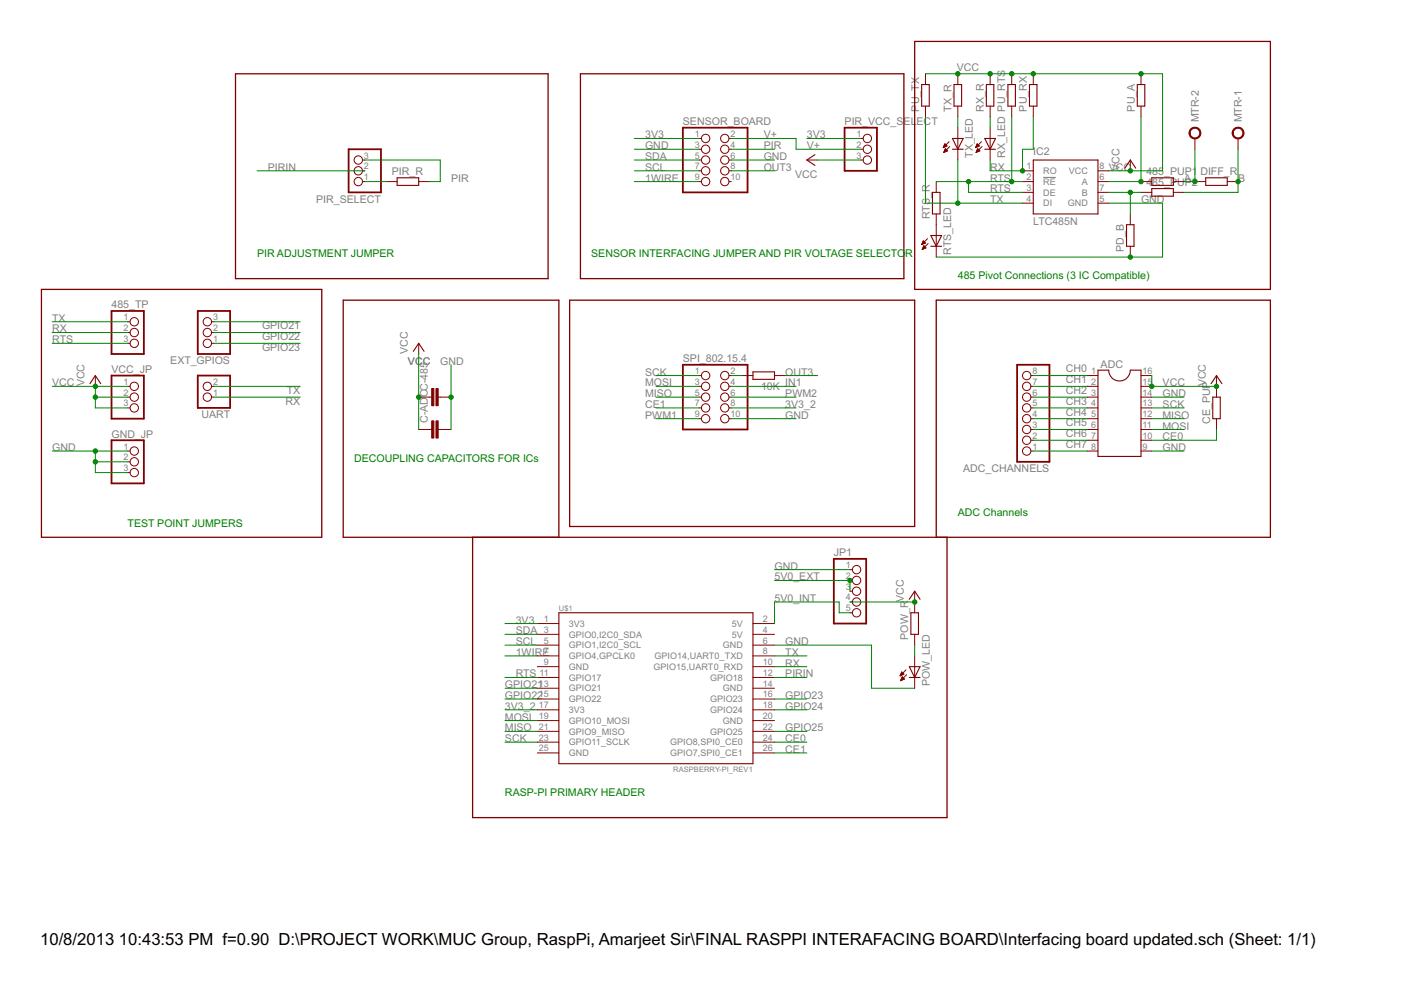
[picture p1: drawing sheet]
<svg xmlns="http://www.w3.org/2000/svg" width="297mm" height="210mm" viewBox="0 0 297 210" stroke-linecap="round" stroke-linejoin="round" font-family="sans-serif">
<path d="M221.2 37.6h2.7" fill="none" stroke="#808080" stroke-width=".21"/>
<path d="M49.9 15.6h66.3v43.5h-66.3zM123.1 15.6h68.5v43.5h-68.5zM193.9 8.8h75.4v52.6h-75.4zM8.8 61.4h59.4v52.5h-59.4zM120.8 63.6h73.1v48h-73.1zM100.2 113.9v59.5h100.6v-59.5M118.5 113.9v-50.3h-45.7v50.3h196.5v-50.3h-70.8v50.3" fill="none" stroke="#800000" stroke-width=".28"/>
<g fill="none" stroke="#800000" stroke-width=".23">
<path d="M195.4 17.9h1.6v4.6h-1.6zM202.3 17.9h1.6v4.6h-1.6zM209.1 17.9h1.6v4.6h-1.6zM213.7 17.9h1.6v4.6h-1.6zM218.3 17.9h1.6v4.6h-1.6zM241.1 17.9h1.6v4.6h-1.6zM84.2 37.7h4.6v1.6h-4.6zM172.8 32.8l-1.7 1.1 1.7 1.2M201.9 31.6h2.3M201.9 29.4h2.3l-1.1 2.2zM208.8 29.4h2.3l-1.2 2.2zM208.8 31.6h2.3"/>
<path d="M219.1 33.9h13.7v11.5h-13.7zM238.5 35.6l1.1-1.7 1.2 1.7M244.2 37.7h4.6v1.6h-4.6zM244.2 40h4.6v1.6h-4.6zM255.6 37.7h4.6v1.6h-4.6zM197.4 49.9h2.2l-1.1 2.3zM197.4 52.2h2.2M197.7 40.8h1.6v4.6h-1.6zM238.8 47.6h1.6v4.6h-1.6zM87.6 74.5l1.2-1.7 1.1 1.7M159.6 78.8h4.6v1.6h-4.6zM232.8 78.5h2.3a2.29 2.29 0 0 0 2.3 2.3 2.29 2.29 0 0 0 2.2-2.3h2.3v18.3h-9.1z"/>
<path d="M19.1 81.3l1.1-1.7 1.2 1.7M256.8 81.3l1.1-1.7 1.2 1.7M257.1 84.2h1.6v4.6h-1.6zM118.5 129.9h41.1v32h-41.1zM192.8 127.1l1.1-1.8 1.2 1.8M193.1 129.9h1.6v4.6h-1.6zM192.8 141.4h2.3l-1.2 2.2zM192.8 143.6h2.3"/>
</g>
<g fill="none" stroke="#800000" stroke-width=".21">
<path d="M196.2 15.6v2.3M203.1 15.6v2.3M209.9 15.6v2.3M214.5 15.6v2.3M219.1 15.6v2.3M241.9 15.6v2.3M76.9 36.2h.4M76.9 38.5h.4M76.9 33.9h.4M81.9 38.5h2.3M88.8 38.5h2.3M148.2 36.2h.5"/>
<path d="M148.2 38.5h.5M148.2 29.4h.5M148.2 31.6h.5M148.2 33.9h.5M154.6 36.2h.5M154.6 38.5h.5M154.6 29.4h.5M154.6 31.6h.5M154.6 33.9h.5M171.1 33.9h2.3M182.5 29.4h.5M182.5 31.6h.5"/>
<path d="M182.5 33.9h.5M196.2 22.5v2.3M198.5 38.5v2.3M200 31.2h.2M200.1 31.1h.3M200.1 31h.6M200.1 32.3h.2M200.2 30.9h.5M200.2 32.2h.3M200.2 30.8h.4M200.2 32h.5M200.2 30.7h.3"/>
<path d="M200.3 31.9h.6M200.3 30.6h.1M200.3 31.8h.4M200.3 30.5l.5 .4-.8 .4zM200.3 31.7h.3M200.4 31.6h.1M200.4 31.5l.5 .5-.8 .3zM201.2 30l-1.2 1.3M201.4 31.1l-1.3 1.2M203.1 22.5v2.3M203.1 27.1v6.8M206.9 31.2h.2"/>
<path d="M206.9 31.1h.4M207 31h.5M207 32.3h.1M207 30.9h.6M207 32.2h.3M207.1 30.8h.4M207.1 32h.5M207.1 30.7h.3M207.1 31.9h.6M207.2 30.6h.1M207.2 31.8h.4M207.2 30.5l.4 .4-.8 .4z"/>
<path d="M207.2 31.7h.3M207.2 31.6h.2M207.8 32l-.5-.5-.4 .8M207.8 32l-.9 .3M208.1 30l-1.3 1.3M208.2 31.1l-1.3 1.2M209.9 22.5v2.3M209.9 27.1v6.8M214.5 22.5v2.3M216.8 36.2h2.3M216.8 38.5h2.3M219.1 22.5v2.3"/>
<path d="M232.8 36.2h2.3M232.8 38.5h2.3M239.6 33.9v2.3M241.9 38.5h2.3M241.9 22.5v2.3M248.8 38.5h2.3M253.3 38.5h2.3M253.3 29.4v2.2M260.2 38.5h2.3M262.5 29.4v2.2M195.4 51.9h.1M195.5 51.8h.2"/>
<path d="M195.5 51.6h.4M195.6 51.5h.6M195.6 52.8h.1M195.6 51.4h.5M195.6 52.7h.4M195.6 51.3h.4M195.6 52.6h.6M195.7 51.2h.2M195.7 52.5h.6M195.7 51.1h.1M195.7 51.1l-.3 .8M195.7 51.1l.5 .4-.8 .4"/>
<path d="M195.7 52.4h.5M195.8 52.3h.2M195.8 52.2h.1M195.9 52.1l.4 .5-.8 .3zM196.7 50.6l-1.3 1.3M196.8 51.6l-1.3 1.3M198.5 45.4v9.1M216.8 43.1h2.3M216.8 40.8h2.3M232.8 43.1h2.3M232.8 40.8h2.3M239.6 45.4v2.2"/>
<path d="M239.6 52.2v2.3M241.9 40.8h2.3M248.8 40.8h2.3M20.2 79.6v2.3M27.1 68.2h.5M27.1 70.5h.5M27.1 72.8h.5M44.9 68.2h.5M44.9 70.5h.5M44.9 72.8h.5M88.8 72.8v2.3M148.2 79.6h.5"/>
<path d="M154.6 79.6h.5M157.4 79.6h2.2M164.2 79.6h2.3M218.6 79.6h.5M230.5 79.6h2.3M241.9 79.6h2.3M257.9 79.6v4.6M27.1 81.9h.5M27.1 84.2h.5M27.1 86.5h.5M27.1 95.6h.5M27.1 97.9h.5"/>
<path d="M44.9 81.9h.5M44.9 84.2h.5M88.8 84.2h2.7M88.8 91.1h2.7M92.9 84.2h2.7M92.9 91.1h2.7M148.2 81.9h.5M148.2 84.2h.5M148.2 86.5h.5M148.2 88.8h.5M154.6 81.9h.5M154.6 84.2h.5"/>
<path d="M154.6 86.5h.5M154.6 88.8h.5M218.6 81.9h.5M218.6 84.2h.5M218.6 86.5h.5M218.6 88.8h.5M218.6 91.1h.5M218.6 93.3h.5M218.6 95.6h.5M230.5 81.9h2.3M230.5 84.2h2.3M230.5 86.5h2.3"/>
<path d="M230.5 88.8h2.3M230.5 91.1h2.3M230.5 93.3h2.3M230.5 95.6h2.3M241.9 81.9h2.3M241.9 84.2h2.3M241.9 86.5h2.3M241.9 88.8h2.3M241.9 91.1h2.3M241.9 93.3h2.3M241.9 95.6h2.3M257.9 88.8v2.3"/>
<path d="M27.1 100.2h.5M113.9 132.2h4.6M113.9 134.5h4.6M113.9 136.8h4.6M113.9 139.1h4.6M159.6 132.2h4.6M159.6 134.5h4.6M159.6 136.8h4.6M159.6 139.1h4.6M180.2 120.8h.5M180.2 123.1h.5M180.2 125.3h.5"/>
<path d="M180.2 127.6h.5M180.2 129.9h.5M193.9 125.3v4.6M193.9 134.5v2.3M193.9 139.1v6.8M113.9 141.4h4.6M113.9 143.6h4.6M113.9 145.9h4.6M113.9 148.2h4.6M113.9 150.5h4.6M113.9 152.8h4.6M113.9 155.1h4.6"/>
<path d="M113.9 157.4h4.6M113.9 159.6h4.6M159.6 141.4h4.6M159.6 143.6h4.6M159.6 145.9h4.6M159.6 148.2h4.6M159.6 150.5h4.6M159.6 152.8h4.6M159.6 155.1h4.6M159.6 157.4h4.6M159.6 159.6h4.6M190.9 143.2h.1"/>
<path d="M190.9 143.1h.3M190.9 143h.6M191 144.3h.1M191 142.9h.6M191 144.2h.3M191.1 142.8h.4M191.1 144.1h.4M191.1 142.7h.3M191.1 144h.6M191.1 142.6h.2M191.2 143.9h.4M191.2 142.5l-.4 .8"/>
<path d="M191.2 142.5l.4 .4-.8 .4M191.2 142.5h.1M191.2 143.8h.3M191.2 143.7h.2M191.3 143.6h.1M191.7 144l-.4-.5-.4 .8M191.7 144l-.8 .3M192.1 142l-1.3 1.3M192.2 143.1l-1.3 1.2"/>
<circle cx="76" cy="36.2" r=".89"/>
<circle cx="76" cy="33.9" r=".89"/>
<circle cx="76" cy="38.5" r=".89"/>
<circle cx="149.6" cy="33.9" r=".89"/>
<circle cx="149.6" cy="31.6" r=".89"/>
<circle cx="149.6" cy="36.2" r=".89"/>
<circle cx="149.6" cy="29.4" r=".89"/>
<circle cx="149.6" cy="38.5" r=".89"/>
<circle cx="153.7" cy="31.6" r=".89"/>
<circle cx="153.7" cy="33.9" r=".89"/>
<circle cx="153.7" cy="38.5" r=".89"/>
<circle cx="153.7" cy="29.4" r=".89"/>
<circle cx="153.7" cy="36.2" r=".89"/>
<circle cx="183.9" cy="29.4" r=".89"/>
<circle cx="183.9" cy="33.9" r=".89"/>
<circle cx="183.9" cy="31.6" r=".89"/>
<circle cx="28.5" cy="72.8" r=".89"/>
<circle cx="28.5" cy="70.5" r=".89"/>
<circle cx="28.5" cy="68.2" r=".89"/>
<circle cx="44" cy="72.8" r=".89"/>
<circle cx="44" cy="68.2" r=".89"/>
<circle cx="44" cy="70.5" r=".89"/>
<circle cx="149.6" cy="79.6" r=".89"/>
<circle cx="153.7" cy="79.6" r=".89"/>
<circle cx="217.7" cy="79.6" r=".89"/>
<circle cx="28.5" cy="84.2" r=".89"/>
<circle cx="28.5" cy="81.9" r=".89"/>
<circle cx="28.5" cy="86.5" r=".89"/>
<circle cx="28.5" cy="95.6" r=".89"/>
<circle cx="28.5" cy="97.9" r=".89"/>
<circle cx="44" cy="81.9" r=".89"/>
<circle cx="44" cy="84.2" r=".89"/>
<circle cx="149.6" cy="81.9" r=".89"/>
<circle cx="149.6" cy="84.2" r=".89"/>
<circle cx="149.6" cy="86.5" r=".89"/>
<circle cx="149.6" cy="88.8" r=".89"/>
<circle cx="153.7" cy="84.2" r=".89"/>
<circle cx="153.7" cy="81.9" r=".89"/>
<circle cx="153.7" cy="86.5" r=".89"/>
<circle cx="153.7" cy="88.8" r=".89"/>
<circle cx="217.7" cy="84.2" r=".89"/>
<circle cx="217.7" cy="81.9" r=".89"/>
<circle cx="217.7" cy="86.5" r=".89"/>
<circle cx="217.7" cy="95.6" r=".89"/>
<circle cx="217.7" cy="91.1" r=".89"/>
<circle cx="217.7" cy="93.3" r=".89"/>
<circle cx="217.7" cy="88.8" r=".89"/>
<circle cx="28.5" cy="100.2" r=".89"/>
<circle cx="181.6" cy="129.9" r=".89"/>
<circle cx="181.6" cy="120.8" r=".89"/>
<circle cx="181.6" cy="123.1" r=".89"/>
<circle cx="181.6" cy="127.6" r=".89"/>
<circle cx="181.6" cy="125.3" r=".89"/>
</g>
<path d="M73.9 31.6h6.9v9.2h-6.9zM144.8 27.1h13.7v13.7h-13.7zM179.1 27.1h6.8v9.1h-6.8zM23.6 65.9h6.9v9.2h-6.9zM23.6 79.6h6.9v9.2h-6.9zM41.9 65.9h6.9v9.2h-6.9zM41.9 79.6h6.9v6.9h-6.9zM144.8 77.3h13.7v13.8h-13.7zM215.6 77.3h6.9v20.6h-6.9zM23.6 93.3h6.9v9.2h-6.9zM176.8 118.5h6.8v13.7h-6.8z" fill="none" stroke="#800000" stroke-width=".38"/>
<g fill="#800000" stroke="#800000" stroke-width=".21">
<path d="M261.6 27.3a1.26 1.26 0 0 1 2 .3 1.26 1.26 0 0 1-.8 1.8 1.26 1.26 0 0 1-1.6-1.2h.3a1.03 1.03 0 0 1 1.5-.9 1.03 1.03 0 0 1 .1 1.8 1.03 1.03 0 0 1-1.6-.6v-.3h-.3z" fill-rule="evenodd"/>
<path d="M252.5 27.3a1.26 1.26 0 0 1 1.9 .3 1.26 1.26 0 0 1-.7 1.8 1.26 1.26 0 0 1-1.6-1.2h.2a1.03 1.03 0 0 1 1.5-.9 1.03 1.03 0 0 1 .2 1.8 1.03 1.03 0 0 1-1.7-.6v-.3h-.2z" fill-rule="evenodd"/>
</g>
<g fill="#800000" stroke="#800000" stroke-width=".21">
<path d="M92.4 82.4h.5v3.6h-.5z"/>
<path d="M91.5 82.4h.5v3.6h-.5z"/>
<path d="M92.4 89.2h.5v3.7h-.5z"/>
<path d="M91.5 89.2h.5v3.7h-.5z"/>
</g>
<g fill="none" stroke="#008000" stroke-width=".21">
<path d="M196.2 15.6h50.3v20.6h-11.4M54.5 36.2h22.8M77.3 38.5h4.6M77.3 33.9h16v4.6h-2.2M134.5 29.4h13.7M134.5 36.2h13.7M134.5 31.6h13.7M134.5 38.5h13.7M134.5 33.9h13.7M155.1 29.4h13.7v2.2h13.7M155.1 36.2h9.1M155.1 31.6h9.1"/>
<path d="M155.1 33.9h9.1M171.1 29.4h11.4M173.4 33.9h9.1M196.2 24.8v18.3h20.6M198.5 38.5h18.3M203.1 24.8v2.3M203.1 33.9v9.2M205.4 38.5v2.3h11.4M209.9 24.8v2.3M214.5 24.8v13.7M219.1 24.8v6.8h-2.3v4.6h-6.9v-2.3M241.9 24.8v13.7h-6.8"/>
<path d="M253.3 31.6v6.9h-2.2M262.5 31.6v9.2h-11.4M235.1 43.1h11.4v11.4h-48M235.1 40.8h6.8M239.6 40.8v4.6M11.1 68.2h16M11.1 70.5h16M11.1 72.8h16M45.4 68.2h18.2M45.4 70.5h18.2M45.4 72.8h18.2M88.8 75.1v16"/>
<path d="M95.6 77.3v13.8M139.1 79.6h9.1M155.1 79.6h2.3M166.5 79.6h6.9M219.1 79.6h11.4M244.2 79.6v2.3h13.7M11.1 81.9h16M11.1 95.6h16M20.2 84.2h6.9M20.2 81.9v4.6h6.9M20.2 95.6v4.6h6.9M20.2 97.9h6.9"/>
<path d="M45.4 81.9h18.2M45.4 84.2h18.2M139.1 81.9h9.1M139.1 84.2h9.1M139.1 86.5h9.1M139.1 88.8h9.1M155.1 81.9h13.7M155.1 84.2h13.7M155.1 86.5h13.7M155.1 88.8h13.7M219.1 81.9h11.4M219.1 84.2h11.4"/>
<path d="M219.1 93.3h11.4M219.1 86.5h11.4M219.1 95.6h11.4M219.1 88.8h11.4M219.1 91.1h11.4M244.2 84.2h6.9M244.2 86.5h6.9M244.2 95.6h6.9M244.2 88.8h6.9M244.2 91.1h6.9M257.9 91.1v2.2h-13.7M107.1 132.2h6.8"/>
<path d="M107.1 139.1h6.8M107.1 134.5h6.8M107.1 136.8h6.8M164.2 139.1h6.9M164.2 136.8h20.6v9.1h9.1M164.2 120.8h16M164.2 123.1h16v2.2M180.2 129.9h-2.3v-2.3h-13.7v4.6M180.2 127.6h13.7M193.9 136.8v2.3M107.1 148.2h6.8M107.1 150.5h6.8"/>
<path d="M107.1 157.4h6.8M107.1 145.9h6.8M107.1 152.8h6.8M107.1 155.1h6.8M107.1 143.6h6.8M164.2 141.4h6.9M164.2 148.2h6.9M164.2 150.5h6.9M164.2 157.4h6.9M164.2 159.6h6.9M164.2 155.1h6.9M164.2 143.6h6.9"/>
</g>
<g fill="#008000" stroke="#008000" stroke-width=".21">
<circle cx="203.1" cy="43.1" r=".47"/>
<circle cx="216.8" cy="36.2" r=".47"/>
<circle cx="95.6" cy="84.2" r=".47"/>
<circle cx="239.6" cy="54.5" r=".47"/>
<circle cx="20.2" cy="95.6" r=".47"/>
<circle cx="20.2" cy="97.9" r=".47"/>
<circle cx="253.3" cy="38.5" r=".47"/>
<circle cx="262.5" cy="38.5" r=".47"/>
<circle cx="205.4" cy="38.5" r=".47"/>
<circle cx="214.5" cy="38.5" r=".47"/>
<circle cx="241.9" cy="38.5" r=".47"/>
<circle cx="239.6" cy="40.8" r=".47"/>
<circle cx="209.9" cy="15.6" r=".47"/>
<circle cx="239.6" cy="36.2" r=".47"/>
<circle cx="203.1" cy="15.6" r=".47"/>
<circle cx="214.5" cy="15.6" r=".47"/>
<circle cx="219.1" cy="15.6" r=".47"/>
<circle cx="241.9" cy="15.6" r=".47"/>
<circle cx="244.2" cy="81.9" r=".47"/>
<circle cx="257.9" cy="81.9" r=".47"/>
<circle cx="20.2" cy="81.9" r=".47"/>
<circle cx="20.2" cy="84.2" r=".47"/>
<circle cx="88.8" cy="84.2" r=".47"/>
<circle cx="193.9" cy="127.6" r=".47"/>
<circle cx="180.2" cy="123.1" r=".47"/>
</g>
<g font-size="4">
<text x="8.5" y="200.4">10/8/2013</text>
<text x="25.2" y="200.4">10:43:53 PM f=0.90 D:\PROJECT WORK\MUC Group, RaspPi, Amarjeet Sir\FINAL RASPPI INTERAFACING BOARD\Interfacing board updated.sch (Sheet: 1/1)</text>
</g>
<g font-size="2.5" fill="#808080">
<text x="202.9" y="15">VCC</text>
<text x="194.9" y="23.6" transform="rotate(-90 194.9 23.6)">PU_TX</text>
<text x="201.7" y="23.6" transform="rotate(-90 201.7 23.6)">TX_R</text>
<text x="208.6" y="23.6" transform="rotate(-90 208.6 23.6)">RX_R</text>
<text x="217.7" y="23.6" transform="rotate(-90 217.7 23.6)">PU_RX</text>
<text x="240.6" y="23.6" transform="rotate(-90 240.6 23.6)">PU_A</text>
<text x="136.8" y="29.4">3V3</text>
<text x="144.8" y="26.5">SENSOR_BOARD</text>
<text x="161.9" y="29.4">V+</text>
<text x="171.1" y="29.4">3V3</text>
<text x="179.1" y="26.5">PIR_VCC_SEL</text>
<text x="194.3" y="26.5">ECT</text>
<text x="254.2" y="25.9" transform="rotate(-90 254.2 25.9)">MTR-2</text>
<text x="263.3" y="25.9" transform="rotate(-90 263.3 25.9)">MTR-1</text>
<text x="136.8" y="33.9">SDA</text>
<text x="136.8" y="31.6">GND</text>
<text x="161.9" y="33.9">GND</text>
<text x="161.9" y="31.6">PIR</text>
<text x="171.1" y="31.6">V+</text>
<text x="206.3" y="33.5" transform="rotate(-90 206.3 33.5)">TX_LED</text>
<text x="213.1" y="33.5" transform="rotate(-90 213.1 33.5)">RX_LED PU_RTS</text>
<text x="219.1" y="32.8">IC2</text>
<text x="56.8" y="36.2">PIRIN</text>
<text x="83.1" y="37.1">PIR_R</text>
<text x="95.6" y="38.5">PIR</text>
<text x="136.8" y="38.5">1WIRE</text>
<text x="136.8" y="36.2">SCL</text>
<text x="161.9" y="36.2">OUT3</text>
<text x="168.6" y="37.8">VCC</text>
<text x="209.9" y="36.2">RX</text>
<text x="209.9" y="38.5">RTS</text>
<text x="209.9" y="40.8">RTS</text>
<text x="235.1" y="36.2">VCC</text>
<text x="237.4" y="36.2" transform="rotate(-90 237.4 36.2)">VCC</text>
<text x="243.1" y="37.1">485_PUP1</text>
<text x="243.1" y="39.4">485_PUP2</text>
<text x="251.1" y="38.5">A</text>
<text x="254.5" y="37.1">DIFF_R</text>
<text x="262.5" y="38.5">B</text>
<text x="67" y="43">PIR_SELECT</text>
<text x="197.1" y="46.5" transform="rotate(-90 197.1 46.5)">RTS_R</text>
<text x="209.9" y="43.1">TX</text>
<text x="219.1" y="47.6">LTC485N</text>
<text x="241.9" y="43.1">GND</text>
<text x="238.3" y="53.4" transform="rotate(-90 238.3 53.4)">PD_B</text>
<text x="201.7" y="54" transform="rotate(-90 201.7 54)">RTS_LED</text>
<text x="23.6" y="65.4">485_TP</text>
<text x="11.1" y="68.2">TX</text>
<text x="11.1" y="70.5">RX</text>
<text x="55.6" y="69.8">GPIO21</text>
<text x="11.1" y="72.8">RTS</text>
<text x="36.1" y="77.2">EXT_GPIOS</text>
<text x="55.6" y="74.4">GPIO23</text>
<text x="55.6" y="72.1">GPIO22</text>
<text x="86.5" y="75.1" transform="rotate(-90 86.5 75.1)">VCC</text>
<text x="86.5" y="77.4">VCC</text>
<text x="93.4" y="77.4">GND</text>
<text x="144.8" y="76.8">SPI_802.15.4</text>
<text x="233.4" y="77.9">ADC</text>
<text x="11.1" y="81.9">VCC</text>
<text x="17.9" y="81.9" transform="rotate(-90 17.9 81.9)">VCC</text>
<text x="23.6" y="79.1">VCC_JP</text>
<text x="60.8" y="83.5">TX</text>
<text x="136.8" y="81.9">MOSI</text>
<text x="136.8" y="79.6">SCK</text>
<text x="161.4" y="82.6">10K</text>
<text x="166.5" y="81.9">IN1</text>
<text x="166.5" y="79.6">OUT3</text>
<text x="226" y="79">CH0</text>
<text x="226" y="81.2">CH1</text>
<text x="226" y="83.5">CH2</text>
<text x="246.5" y="81.9">VCC</text>
<text x="255.6" y="81.9" transform="rotate(-90 255.6 81.9)">VCC</text>
<text x="42.7" y="88.7">UART</text>
<text x="60.5" y="85.8">RX</text>
<text x="90.7" y="89.7" transform="rotate(-90 90.7 89.7)">C-AD</text>
<text x="90.7" y="84.2" transform="rotate(-90 90.7 84.2)">CC-485</text>
<text x="136.8" y="86.5">CE1</text>
<text x="136.8" y="84.2">MISO</text>
<text x="136.8" y="88.8">PWM1</text>
<text x="166.5" y="88.8">GND</text>
<text x="166.5" y="84.2">PWM2</text>
<text x="166.5" y="86.5">3V3_2</text>
<text x="226" y="85.8">CH3</text>
<text x="226" y="88.1">CH4</text>
<text x="246.5" y="84.2">GND</text>
<text x="246.5" y="88.8">MISO</text>
<text x="246.5" y="86.5">SCK</text>
<text x="256.6" y="89.9" transform="rotate(-90 256.6 89.9)">CE_PUP</text>
<text x="11.1" y="95.6">GND</text>
<text x="23.6" y="92.8">GND_JP</text>
<text x="226" y="90.4">CH5</text>
<text x="226" y="92.7">CH6</text>
<text x="226" y="95">CH7</text>
<text x="246.5" y="93.4">CE0</text>
<text x="246.5" y="95.6">GND</text>
<text x="246.5" y="91.1">MOSI</text>
<text x="204.2" y="100.1">ADC_CHANNELS</text>
<text x="176.8" y="117.9">JP1</text>
<text x="164.2" y="120.8">GND</text>
<text x="164.2" y="123.1">5V0_EXT</text>
<text x="164.2" y="127.6">5V0_INT</text>
<text x="191.6" y="127.6" transform="rotate(-90 191.6 127.6)">VCC</text>
<text x="109.4" y="132.2">3V3</text>
<text x="109.4" y="134.5">SDA</text>
<text x="109.4" y="136.8">SCL</text>
<text x="166.5" y="136.8">GND</text>
<text x="192.6" y="135.6" transform="rotate(-90 192.6 135.6)">POW_R</text>
<text x="109.4" y="139.1">1WIRE</text>
<text x="109.4" y="143.6">RTS</text>
<text x="166.5" y="139.1">TX</text>
<text x="166.5" y="141.3">RX</text>
<text x="166.5" y="143.6">PIRIN</text>
<text x="107.1" y="148.2">GPIO22</text>
<text x="107.1" y="145.9">GPIO21</text>
<text x="166.5" y="148.2">GPIO23</text>
<text x="197.1" y="145.5" transform="rotate(-90 197.1 145.5)">POW_LED</text>
<text x="107.1" y="152.8">MOSI</text>
<text x="107.1" y="155.1">MISO</text>
<text x="107.1" y="150.5">3V3_2</text>
<text x="166.5" y="150.5">GPIO24</text>
<text x="166.5" y="155.1">GPIO25</text>
<text x="107.1" y="157.3">SCK</text>
<text x="166.5" y="157.3">CE0</text>
<text x="166.5" y="159.6">CE1</text>
</g>
<g font-size="2.5" fill="#008000">
<text x="54.5" y="54.5">PIR ADJUSTMENT JUMPER</text>
<text x="125.4" y="54.5">SENSOR INTERFACING JUMPER AND PIR VOLTAGE SELECTO</text>
<text x="191.9" y="54.5">R</text>
<text x="203.1" y="59.1">485 Pivot Connections (3 IC Compatible)</text>
<text x="75.1" y="97.9">DECOUPLING CAPACITORS FOR ICs</text>
<text x="27.1" y="111.6">TEST POINT JUMPERS</text>
<text x="203.1" y="109.4">ADC Channels</text>
<text x="107.1" y="168.8">RASP-PI PRIMARY HEADER</text>
</g>
<g font-size="2.1" fill="#808080">
<text x="147.3" y="29">1</text>
<text x="154.9" y="29">2</text>
<text x="181.6" y="29">1</text>
<text x="77.2" y="35.9">2</text>
<text x="77.2" y="33.6">3</text>
<text x="147.3" y="31.3">3</text>
<text x="147.3" y="33.6">5</text>
<text x="147.3" y="35.9">7</text>
<text x="154.9" y="31.3">4</text>
<text x="154.9" y="33.6">6</text>
<text x="154.9" y="35.9">8</text>
<text x="181.6" y="31.3">2</text>
<text x="181.6" y="33.6">3</text>
<text x="217.7" y="35.9">1</text>
<text x="233.1" y="35.9">8</text>
<text x="77.2" y="38.2">1</text>
<text x="147.3" y="38.2">9</text>
<text x="154.9" y="38.2">10</text>
<text x="217.7" y="38.2">2</text>
<text x="217.7" y="40.5">3</text>
<text x="221.2" y="36.9">RO</text>
<text x="221.2" y="39.2">RE</text>
<text x="221.2" y="41.5">DE</text>
<text x="226.6" y="36.9">VCC</text>
<text x="229.4" y="39.2">A</text>
<text x="229.4" y="41.5">B</text>
<text x="233.1" y="38.2">6</text>
<text x="233.1" y="40.5">7</text>
<text x="217.7" y="42.7">4</text>
<text x="221.2" y="43.8">DI</text>
<text x="226.4" y="43.8">GND</text>
<text x="233.1" y="42.7">5</text>
<text x="26.2" y="67.9">1</text>
<text x="26.2" y="70.2">2</text>
<text x="45.2" y="70.2">2</text>
<text x="45.2" y="67.9">3</text>
<text x="26.2" y="72.5">3</text>
<text x="45.2" y="72.5">1</text>
<text x="26.2" y="81.6">1</text>
<text x="26.2" y="83.9">2</text>
<text x="45.2" y="83.9">1</text>
<text x="45.2" y="81.6">2</text>
<text x="147.3" y="79.3">1</text>
<text x="147.3" y="81.6">3</text>
<text x="147.3" y="83.9">5</text>
<text x="154.9" y="79.3">2</text>
<text x="154.9" y="81.6">4</text>
<text x="154.9" y="83.9">6</text>
<text x="218.9" y="83.9">6</text>
<text x="218.9" y="81.6">7</text>
<text x="218.9" y="79.3">8</text>
<text x="231.4" y="79.3">1</text>
<text x="231.4" y="81.6">2</text>
<text x="231.4" y="83.9">3</text>
<text x="242.2" y="83.9">14</text>
<text x="242.2" y="81.6">15</text>
<text x="242.2" y="79.3">16</text>
<text x="26.2" y="86.2">3</text>
<text x="147.3" y="86.2">7</text>
<text x="147.3" y="88.5">9</text>
<text x="154.9" y="86.2">8</text>
<text x="154.9" y="88.5">10</text>
<text x="218.9" y="88.5">4</text>
<text x="218.9" y="86.2">5</text>
<text x="231.4" y="86.2">4</text>
<text x="231.4" y="88.5">5</text>
<text x="242.2" y="88.5">12</text>
<text x="242.2" y="86.2">13</text>
<text x="26.2" y="95.3">1</text>
<text x="218.9" y="95.3">1</text>
<text x="218.9" y="93">2</text>
<text x="218.9" y="90.7">3</text>
<text x="231.4" y="90.7">6</text>
<text x="231.4" y="93">7</text>
<text x="231.4" y="95.3">8</text>
<text x="242.2" y="95.3">9</text>
<text x="242.2" y="93">10</text>
<text x="242.2" y="90.7">11</text>
<text x="26.2" y="97.6">2</text>
<text x="26.2" y="99.9">3</text>
<text x="179.3" y="120.5">1</text>
<text x="179.3" y="122.7">2</text>
<text x="179.3" y="125">3</text>
<text x="115.3" y="131.9">1</text>
<text x="161.7" y="131.9">2</text>
<text x="179.3" y="127.3">4</text>
<text x="179.3" y="129.6">5</text>
<text x="115.3" y="134.2">3</text>
<text x="115.3" y="136.5">5</text>
<text x="120.6" y="132.9">3V3</text>
<text x="120.6" y="135.2">GPIO0,I2C0_SDA</text>
<text x="120.6" y="137.5">GPIO1,I2C0_SCL</text>
<text x="153.2" y="137.5">GND</text>
<text x="155.2" y="132.9">5V</text>
<text x="155.2" y="135.2">5V</text>
<text x="161.7" y="134.2">4</text>
<text x="161.7" y="136.5">6</text>
<text x="114.4" y="143.3">11</text>
<text x="115.3" y="138.7">7</text>
<text x="115.3" y="141">9</text>
<text x="120.6" y="139.7">GPIO4,GPCLK0</text>
<text x="120.6" y="142">GND</text>
<text x="138.5" y="142">GPIO15,UART0_RXD</text>
<text x="138.7" y="139.8">GPIO14,UART0_TXD</text>
<text x="161.7" y="138.7">8</text>
<text x="161.7" y="141">10</text>
<text x="161.7" y="143.3">12</text>
<text x="114.2" y="145.6">13</text>
<text x="114.2" y="147.9">15</text>
<text x="120.6" y="144.3">GPIO17</text>
<text x="120.6" y="146.6">GPIO21</text>
<text x="120.6" y="148.9">GPIO22</text>
<text x="150.6" y="144.3">GPIO18</text>
<text x="150.6" y="148.9">GPIO23</text>
<text x="153.2" y="146.6">GND</text>
<text x="161.7" y="145.6">14</text>
<text x="161.7" y="147.9">16</text>
<text x="114.2" y="150.2">17</text>
<text x="114.2" y="152.5">19</text>
<text x="114.2" y="154.7">21</text>
<text x="120.6" y="151.2">3V3</text>
<text x="120.6" y="153.5">GPIO10_MOSI</text>
<text x="120.6" y="155.7">GPIO9_MISO</text>
<text x="150.6" y="151.2">GPIO24</text>
<text x="150.6" y="155.8">GPIO25</text>
<text x="153.2" y="153.5">GND</text>
<text x="161.7" y="150.2">18</text>
<text x="161.7" y="152.5">20</text>
<text x="161.7" y="154.7">22</text>
<text x="114.2" y="157">23</text>
<text x="114.2" y="159.3">25</text>
<text x="120.6" y="158">GPIO11_SCLK</text>
<text x="120.6" y="160.3">GND</text>
<text x="142.1" y="158">GPIO8,SPI0_CE0</text>
<text x="142.1" y="160.3">GPIO7,SPI0_CE1</text>
<text x="161.7" y="157">24</text>
<text x="161.7" y="159.3">26</text>
</g>
<g font-size="1.8" fill="#808080">
<text x="118.5" y="129.5">U$1</text>
<text x="142.7" y="163.7">RASPBERRY-PI_REV1</text>
</g>
</svg>
